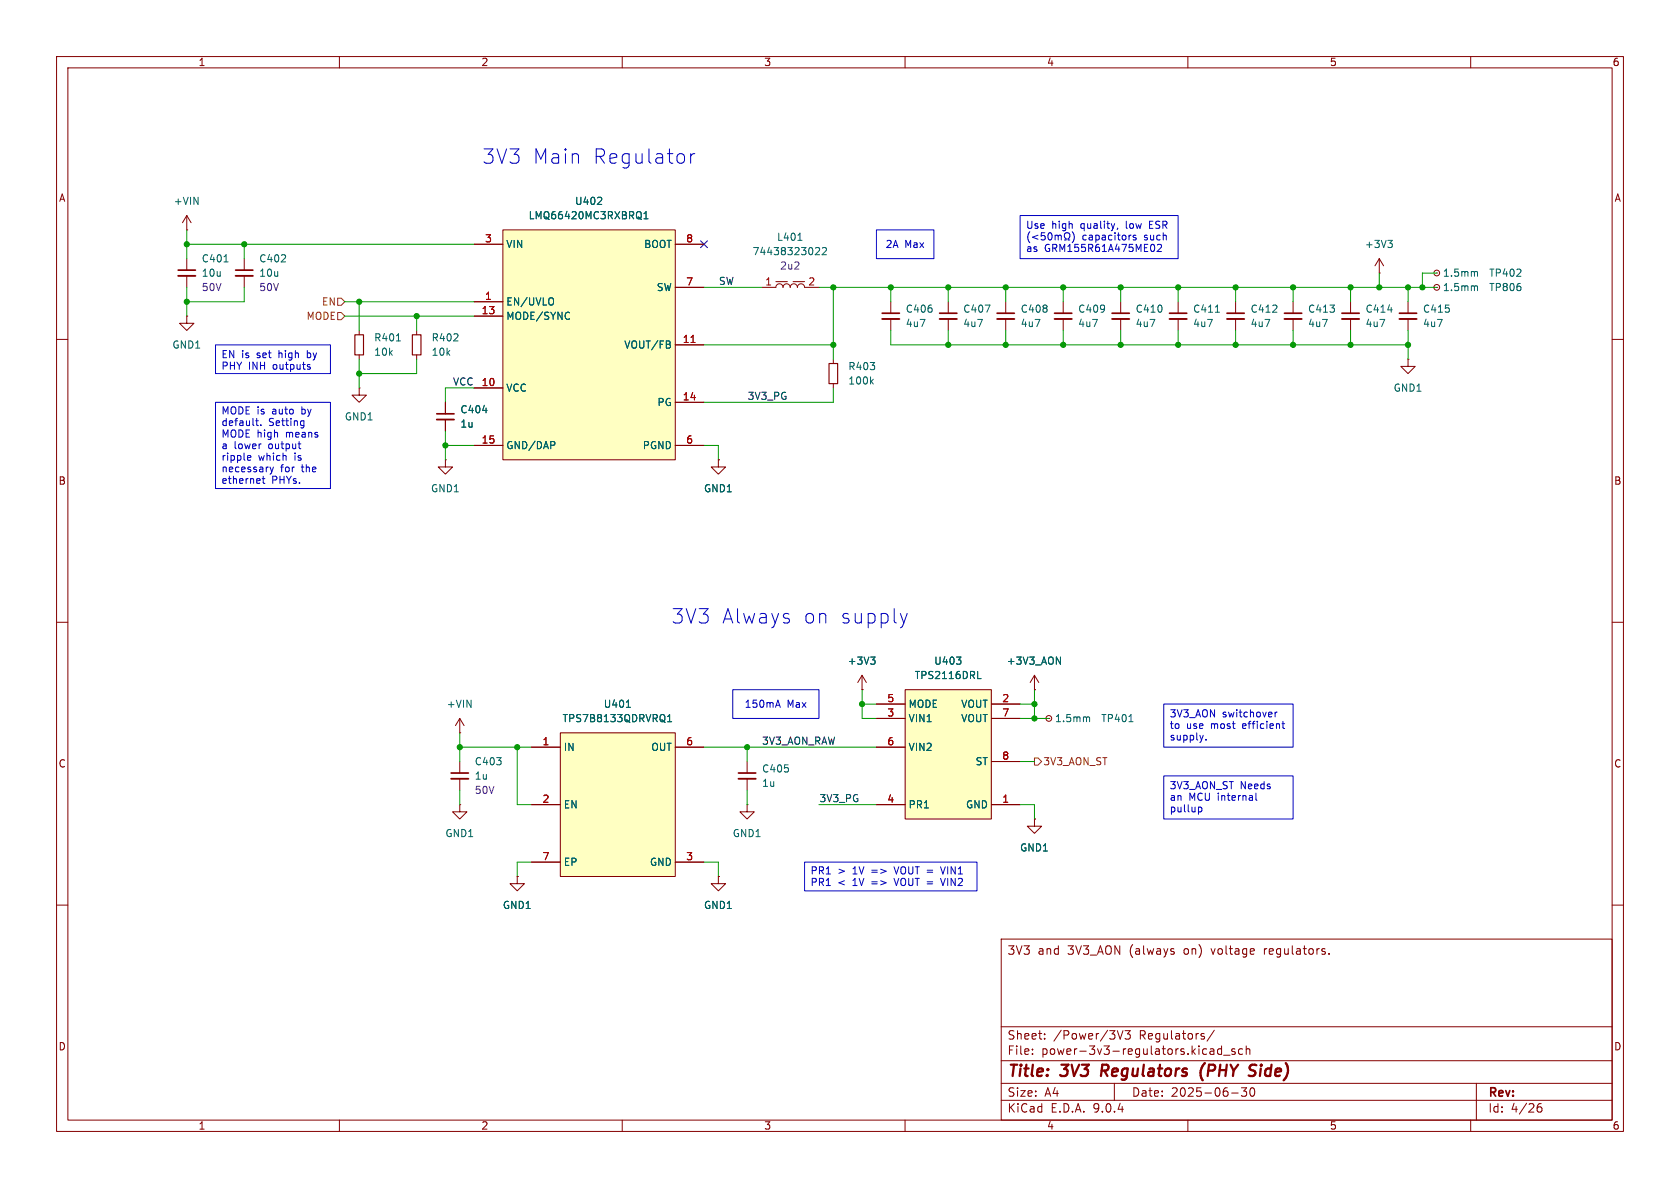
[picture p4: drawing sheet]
<svg xmlns="http://www.w3.org/2000/svg" width="297mm" height="210mm" viewBox="0 0 297 210" stroke-linecap="round" stroke-linejoin="round" font-family="sans-serif">
<g fill="none" stroke="#840000" stroke-width=".18">
<path d="M10 10h277v190h-277zM12 12h273v186h-273zM60 10v2M110 10v2M160 10v2M210 10v2M260 10v2M10 60h2M78.7 71.1v2.1M78.7 74.2v2M285 60h2M78.7 81.3v1.3h1.3l-1.3 1.2-1.2-1.2h1.2"/>
<path d="M78.7 81.3h.1M10 110h2M285 110h2M182.9 144.8v1.3h1.2l-1.2 1.2-1.3-1.2h1.3M182.9 144.8h.1M10 160h2M177 166h108v32h-108zM207.5 168.3v.3M235 168.6v.1M285 160h2M60 198v2M110 198v2"/>
<path d="M160 198v2M177 194.5h108M177 191.5h108M177 187.5h108M177 181.5h108M182.5 186.3v.1M182.5 185.5v.1M184.7 183.6v.1M184.7 182.8v.1M197 191.5v3M197.5 182.2l.5 1.5 .5-1.5M198.9 182.2h.9l-.5 .6 .4 .1v.7l-.2 .1h-.4l-.2-.1"/>
<path d="M210 198v2M212.9 183.3v.3M214.1 185.4h.3l.2 .2v.8M214.6 186.3l-.5 .1M214.6 185.8h-.5M214.7 182.1l-1.3 2M216 185.5l-.5-.1-.3 .3v.4l.2 .2h.6M216 184.9v1.5M216.3 186.5h1.2M217.7 193.2h1.2M218.3 185.5l-.3-.1-.3 .2 .1 .2 .5 .2v.3h-.6M219.7 185.5l-.5-.1-.2 .3v.4l.1 .2h.6"/>
<path d="M220.3 185.5l.2-.1 .4 .1 .1 .9M220.3 184.9v1.5M220.4 192.3l-.5 .6 .4 .1v.7l-.2 .1h-.4l-.2-.1M221.1 192.4a.81 .81 0 0 0 .4 1.4l.2-.1 .1-.5-.1-.8M260 198v2M261 191.5v6.5M271.7 196l.3-.3h.5l.1 .3v.3l-.3 .3-.4-.1-.2-.2M272.5 195.1a.59 .59 0 0 0-.8 .6"/>
</g>
<path d="M194.9 188.2l-.3 2M213 187.9a2.35 2.35 0 0 0-.4 3.1M221.8 189.4a.44 .44 0 0 1 0 .6M221.8 188.2l.3 .1" fill="none" stroke="#840000" stroke-width=".4"/>
<path d="M77.2 73.2h3.1" fill="none" stroke="#840000" stroke-width=".3"/>
<path d="M77.2 74.2h3.1" fill="none" stroke="#840000" stroke-width=".33"/>
<path d="M85.3 72.6h.8" fill="none" stroke="#006464" stroke-width=".18"/>
<path d="M88.9 40.6h30.5v40.7h-30.5z" fill="#ffffc2"/>
<g fill="none" stroke="#840000" stroke-width=".18">
<path d="M33 38.1v2.5M33 38.1l-.7 1.3M33 38.1l.8 1.3M33 55.9v1.3h1.3l-1.3 1.2-1.3-1.2h1.3M33 55.9h.1M33 40.6h.1M33 45.7v2.1M33 48.8v2M43.2 45.7v2.1M43.2 48.8v2M73.7 58.4v.8M83.8 43.2h5.1"/>
<path d="M83.8 53.3h5.1M83.8 55.9h5.1M88.9 40.6h30.5v40.7h-30.5zM119.4 43.2h5.1M119.4 50.8h5.1M134.6 50.8h2.6a.64 .64 0 0 1 .6-.6 .64 .64 0 0 1 .6 .6 .64 .64 0 0 1 .7-.6 .64 .64 0 0 1 .6 .6 .64 .64 0 0 1 .6-.6 .64 .64 0 0 1 .7 .6 .64 .64 0 0 1 .6-.6 .64 .64 0 0 1 .6 .6h2.6M137.2 49.8h2M140.2 49.8h2M157.5 53.3v2.1M157.5 56.4v2M167.6 53.3v2.1M167.6 56.4v2"/>
<path d="M177.8 53.3v2.1M177.8 56.4v2M188 53.3v2.1M188 56.4v2M198.1 53.3v2.1M198.1 56.4v2M208.3 53.3v2.1M208.3 56.4v2M218.4 53.3v2.1M218.4 56.4v2M248.9 53.3v2.1M248.9 56.4v2"/>
<path d="M63.5 68.6v1.3h1.3l-1.3 1.2-1.3-1.2h1.3M63.5 68.6h.1M73.7 62.7v.8M83.8 68.6h5.1M83.8 78.7h5.1M119.4 78.7h5.1M119.4 61h5.1M119.4 71.1h5.1M248.9 63.5v1.3h1.3l-1.3 1.2-1.3-1.2h1.3M248.9 63.5h.1M127 81.3v1.3h1.3l-1.3 1.2-1.3-1.2h1.3M127 81.3h.1"/>
<path d="M132.1 134.6v2.1M132.1 137.7v2M185.4 127h.1M132.1 142.2v1.3h1.2l-1.2 1.3-1.3-1.3h1.3M132.1 142.2h.1"/>
<circle cx="185.4" cy="127" r=".51"/>
</g>
<g fill="none" stroke="#006464" stroke-width=".18">
<path d="M105.6 36.1h.8M106.3 35v.4M113.3 38.7l.1 .1M113.8 38.7h.8M113.8 37.8l.4-.4v1.3M39.6 46.3h.7M97.7 52.7a.9 .9 0 0 1 0 1.2M100.6 55.3h.1M100.7 56.3l-.1 .1M141.1 42.5h.7M144.2 43.8h.5l.2 .3-.8 .9h.8M145.4 43.9l.5-.1 .2 .3-.8 .9h.8"/>
<path d="M174.2 53.9h.8l-.5 1.3M214.9 55.2h.7M98 78.1l.1 .2-.1 .4M118.5 61v.4M192.3 126.7l.3 .2v.7M199.6 127.6h.7"/>
</g>
<path d="M122.2 60.5h.7" fill="none" stroke="#a90000" stroke-width=".18"/>
<path d="M31.5 47.8h3M41.7 47.8h3M156 55.4h3M166.1 55.4h3.1M176.3 55.4h3M186.4 55.4h3.1M196.6 55.4h3M206.8 55.4h3M216.9 55.4h3.1M247.4 55.4h3M130.6 136.7h3" fill="none" stroke="#840000" stroke-width=".3"/>
<path d="M31.5 48.8h3M41.7 48.8h3M156 56.4h3M166.1 56.4h3.1M176.3 56.4h3M186.4 56.4h3.1M196.6 56.4h3M206.8 56.4h3M216.9 56.4h3.1M247.4 56.4h3M130.6 137.7h3" fill="none" stroke="#840000" stroke-width=".33"/>
<path d="M72.9 59.2h1.5v3.5h-1.5z" fill="none" stroke="#840000" stroke-width=".2"/>
<path d="M99.1 129.5h20.3v25.4h-20.3z" fill="#ffffc2"/>
<g fill="none" stroke="#840000" stroke-width=".18">
<path d="M254 48.3h.1M182.9 119.4l-.8 1.3M182.9 119.4l.7 1.3M182.9 119.4v2.5M94 132.1h5.1M99.1 129.5h20.3v25.4h-20.3zM119.4 132.1h5.1M182.9 121.9h.1M94 142.2h5.1M94 152.4h5.1M119.4 152.4h5.1M127 154.9v1.3h1.3l-1.3 1.3-1.3-1.3h1.3"/>
<path d="M127 154.9h.1"/>
<circle cx="254" cy="48.3" r=".51"/>
</g>
<path d="M260.8 48l.4 .2v.6M186.8 116.1l.7 1.3v-1.3M110.7 125h.8M118 127.6h.7M118 126.7l.4-.4v1.3" fill="none" stroke="#006464" stroke-width=".18"/>
<path d="M160 121.9h15.3v22.9h-15.3z" fill="#ffffc2"/>
<g fill="none" stroke="#840000" stroke-width=".18">
<path d="M63.5 58.4v.8M83.8 43.2h5.1M83.8 53.3h5.1M83.8 55.9h5.1M119.4 43.2h5.1M119.4 50.8h5.1M228.6 53.3v2.1M228.6 56.4v2M238.8 53.3v2.1M238.8 56.4v2M243.8 48.3h.1M243.8 45.7l-.7 1.3"/>
<path d="M243.8 45.7l.8 1.3M243.8 45.7v2.6M254 50.8h.1M63.5 62.7v.8M78.7 71.1v2.1M78.7 74.2v2M83.8 68.6h5.1M83.8 78.7h5.1M119.4 78.7h5.1M119.4 61h5.1M119.4 71.1h5.1M147.3 63.5v.8"/>
<path d="M147.3 67.8v.8M127 81.3h.1M152.4 119.4l-.8 1.3M152.4 119.4l.8 1.3M152.4 119.4v2.5M81.3 129.5h.1M81.3 127l-.8 1.3M81.3 127l.7 1.3M81.3 127v2.5M81.3 134.6v2.1M81.3 137.7v2M94 132.1h5.1"/>
<path d="M119.4 132.1h5.1M152.4 121.9h.1M154.9 127h5.1M154.9 124.5h5.1M154.9 132.1h5.1M160 121.9h15.3v22.9h-15.3zM175.3 127h5M175.3 124.5h5M175.3 134.6h5M182.9 121.9h.1M81.3 142.2v1.3h1.2l-1.2 1.3-1.3-1.3h1.3M81.3 142.2h.1"/>
<path d="M91.4 154.9v1.3h1.3l-1.3 1.3-1.2-1.3h1.2M91.4 154.9h.1M94 142.2h5.1M94 152.4h5.1M119.4 152.4h5.1M127 154.9h.1M154.9 142.2h5.1M175.3 142.2h5M182.9 144.8h.1"/>
<circle cx="254" cy="50.8" r=".51"/>
</g>
<g fill="none" stroke="#006464" stroke-width=".18">
<path d="M105.6 36.1h.8M106.3 35v.4M113.3 38.7l.1 .1M113.8 38.7h.8M113.8 37.8l.4-.4v1.3M97.7 52.7a.9 .9 0 0 1 0 1.2M100.6 55.3h.1M100.7 56.3l-.1 .1M245.3 54.8h.8M245.4 42.5h.7l-.4 .5M245.9 43l.2 .2v.3l-.2 .3M260.8 50.5l.4 .2v.7"/>
<path d="M70.1 60.3h.7M85.3 72.6h.8M98 78.1l.1 .2-.1 .4M118.5 61v.4M154 67.4l.4 .5M154.4 67l-.5 .5M153.9 116.1h.8l-.4 .5M154.5 116.6l.2 .3v.3l-.2 .2M169.1 116.1h.8l-.4 .5M169.8 116.8v.5M172.8 120h.6M186.8 116.1l.7 1.3v-1.3"/>
<path d="M110.7 125h.8M118 127.6h.7M118 126.7l.4-.4v1.3"/>
</g>
<path d="M62.7 59.2h1.6v3.5h-1.6zM146.6 64.3h1.5v3.5h-1.5z" fill="none" stroke="#840000" stroke-width=".2"/>
<path d="M227.1 55.4h3M237.2 55.4h3.1M79.8 136.7h3" fill="none" stroke="#840000" stroke-width=".3"/>
<path d="M227.1 56.4h3M237.2 56.4h3.1M79.8 137.7h3" fill="none" stroke="#840000" stroke-width=".33"/>
<path d="M59.7 52.7h.6l.7 .6-.7 .7h-.6zM59.7 55.2h.6l.7 .7-.7 .6h-.6zM182.9 134h.6l.6 .6-.6 .7h-.6z" fill="none" stroke="#725600" stroke-width=".18"/>
<g fill="none" stroke="#009600" stroke-width=".18">
<path d="M33 43.2h50.8M33 40.6v5.1M33 50.8v5.1M43.2 50.8v2.5h-10.2M43.2 43.2v2.5M61 55.9h22.8M61 53.3h22.8M63.5 53.3v5.1M73.7 55.9v2.5M124.5 50.8h10.1M144.8 50.8h109.2M147.3 50.8v12.7"/>
<path d="M157.5 58.4v2.6h91.4M157.5 50.8v2.5M167.6 50.8v2.5M167.6 58.4v2.6M177.8 50.8v2.5M177.8 58.4v2.6M188 50.8v2.5M188 58.4v2.6M198.1 50.8v2.5M198.1 58.4v2.6M208.3 50.8v2.5M208.3 58.4v2.6"/>
<path d="M218.4 50.8v2.5M218.4 58.4v2.6M228.6 50.8v2.5M228.6 58.4v2.6M238.8 50.8v2.5M238.8 58.4v2.6M243.8 48.3v2.5M248.9 50.8v2.5M248.9 58.4v5.1M254 48.3h-2.5v2.5M63.5 63.5v5.1M73.7 63.5v2.5h-10.2"/>
<path d="M78.7 78.7h5.1M78.7 76.2v5.1M83.8 68.6h-5.1v2.5M124.5 61h22.8M124.5 78.7h2.5v2.6M147.3 68.6v2.5h-22.8M81.3 132.1h12.7M81.3 129.5v5.1M81.3 139.7v2.5M91.4 132.1v10.1h2.6M124.5 132.1h30.4M132.1 132.1v2.5"/>
<path d="M132.1 139.7v2.5M152.4 121.9v5.1h2.5M152.4 124.5h2.5M180.3 127h5.1M180.3 124.5h2.6M180.3 134.6h2.6M182.9 121.9v5.1M94 152.4h-2.6v2.5M124.5 152.4h2.5v2.5M144.8 142.2h10.1M180.3 142.2h2.6v2.6"/>
</g>
<path d="M123.9 42.6l1.2 1.2M125.1 42.6l-1.2 1.2" fill="none" stroke="#000084" stroke-width=".18"/>
<g fill="none" stroke="#0000c2" stroke-width=".18">
<path d="M122.1 27.2v1.7M122.8 27.2a.65 .65 0 0 0-.7 .4M180.3 38.1h28v7.6h-28zM154.9 40.6h10.2v5.1h-10.2zM181.8 41.3a1.48 1.48 0 0 0 .3 1.6M183.5 41.6l-1 .3 1 .4M184.1 41.1v.7l.1-.2 .5 .1 .1 .5-.3 .2-.4-.1M185.4 41.2a.75 .75 0 0 0 .3 1.2l.2-.2 .1-.6M186.5 41.6v.8M187.1 41.8v.6M187.6 41.8v.6M188.2 41.5v.5l.3 .2v.2h-.3"/>
<path d="M189.1 41.5v.5l-.3 .2v.2h.3M189.7 41.2a1.47 1.47 0 0 1-.1 1.7M197.6 40.3l-.1 .3M199.8 41.6h.2M200.8 41.6h-.3l-.2 .2 .1 .1 .4 .2v.3h-.5M205.3 43.4v.3l-.7 .8h.7M38.1 71.1h20.3v15.3h-20.3zM38.1 61h20.3v5h-20.3zM45.2 74.4h.5M45.4 74v1l.3 .2M46.1 75.1v.1M52.7 78.5h.5"/>
<path d="M52.9 79.3h.3M53.7 75.2h-.3M53.7 74.4v1l-.2 .3M54.7 64.9l.2 .1-.2 .3M43.8 81.3h.5M43.8 80.6l.4-.1 .2 .3-.7 .1M46.5 84.2v1.1l.3 .2M47.7 82.6l.3 .8M48 83.4l-.3 .4M48.3 82.6l-.3 .8M160.4 108.4l-.6 1.7M129.5 121.9h15.3v5.1h-15.3z"/>
<path d="M137.2 124.7h.6M137.5 123.8l.4 1.2M205.7 137.2h22.9v7.6h-22.9zM205.7 124.5h22.9v7.6h-22.9zM213.2 130.7v.1M225.4 125.9v.8M225.8 125.9l-.4 .2M226.6 127.9h.5M226.8 127.5v1.1l.3 .2M142.2 152.4h30.5v5.1h-30.5zM158 153.2l.5 1.3M158 155.3l.5 1.2"/>
<path d="M166.3 153.2l.4 1.3M166.3 155.3l.4 1.2M211.9 142.7h.3l.3 .2-.1 .6h-.5M222 140.2v1.1l.2 .2"/>
</g>
<path d="M122.2 60.5h.7" fill="none" stroke="#a90000" stroke-width=".18"/>
<g fill="#009600" stroke="#009600" stroke-width=".18">
<circle cx="188" cy="50.8" r=".46"/>
<circle cx="198.1" cy="50.8" r=".46"/>
<circle cx="208.3" cy="50.8" r=".46"/>
<circle cx="208.3" cy="61" r=".46"/>
<circle cx="218.4" cy="50.8" r=".46"/>
<circle cx="218.4" cy="61" r=".46"/>
<circle cx="188" cy="61" r=".46"/>
<circle cx="198.1" cy="61" r=".46"/>
<circle cx="147.3" cy="50.8" r=".46"/>
<circle cx="147.3" cy="61" r=".46"/>
<circle cx="157.5" cy="50.8" r=".46"/>
<circle cx="177.8" cy="61" r=".46"/>
<circle cx="177.8" cy="50.8" r=".46"/>
<circle cx="167.6" cy="50.8" r=".46"/>
<circle cx="167.6" cy="61" r=".46"/>
<circle cx="91.4" cy="132.1" r=".46"/>
<circle cx="81.3" cy="132.1" r=".46"/>
<circle cx="182.9" cy="124.5" r=".46"/>
<circle cx="182.9" cy="127" r=".46"/>
<circle cx="152.4" cy="124.5" r=".46"/>
<circle cx="132.1" cy="132.1" r=".46"/>
<circle cx="63.5" cy="66" r=".46"/>
<circle cx="33" cy="43.2" r=".46"/>
<circle cx="43.2" cy="43.2" r=".46"/>
<circle cx="73.7" cy="55.9" r=".46"/>
<circle cx="33" cy="53.3" r=".46"/>
<circle cx="78.7" cy="78.7" r=".46"/>
<circle cx="63.5" cy="53.3" r=".46"/>
<circle cx="238.8" cy="50.8" r=".46"/>
<circle cx="243.8" cy="50.8" r=".46"/>
<circle cx="251.5" cy="50.8" r=".46"/>
<circle cx="248.9" cy="61" r=".46"/>
<circle cx="238.8" cy="61" r=".46"/>
<circle cx="248.9" cy="50.8" r=".46"/>
<circle cx="228.6" cy="61" r=".46"/>
<circle cx="228.6" cy="50.8" r=".46"/>
</g>
<g font-size="3.5" fill="#0000c2">
<text x="85.2" y="29.2">3V3</text>
<text x="94.1" y="29.2">Main</text>
<text x="104.7" y="29.2">Regulator</text>
<text x="118.7" y="110.5">3V3</text>
<text x="127.6" y="110.5">Always</text>
<text x="141.9" y="110.5">on</text>
<text x="148.4" y="110.5">supply</text>
</g>
<g font-size="2.8" fill="#840000">
<text x="178" y="190.9">Title:</text>
<text x="187.7" y="190.9">3V3</text>
<text x="195.5" y="190.9">Regulators</text>
<text x="213.8" y="190.9">(PHY</text>
<text x="223.3" y="190.9">Side)</text>
</g>
<g font-size="2.1" fill="#840000">
<text x="178" y="169">3V3</text>
<text x="183.4" y="169">and</text>
<text x="188.8" y="169">3V3_AON</text>
<text x="199.8" y="169">(always</text>
<text x="209.6" y="169">on)</text>
<text x="214.6" y="169">voltage</text>
<text x="224" y="169">regulators.</text>
<text x="178" y="184">Sheet:</text>
<text x="186.2" y="184">/Power/3V3</text>
<text x="201.5" y="184">Regulators/</text>
<text x="178" y="186.7">File:</text>
<text x="184.1" y="186.7">power-3v3-regulators.kicad_sch</text>
<text x="178" y="196.9">KiCad</text>
<text x="178" y="194.1">Size:</text>
<text x="184.7" y="194.1">A4</text>
<text x="185.7" y="196.9">E.D.A.</text>
<text x="193.3" y="196.9">9.0.4</text>
<text x="200" y="194.1">Date:</text>
<text x="207" y="194.1">2025-06-30</text>
<text x="263" y="194.3">Rev:</text>
<text x="263" y="196.9">Id:</text>
<text x="267.1" y="196.9">4/26</text>
</g>
<g font-size="1.8" fill="#840000">
<text x="35" y="11.9">1</text>
<text x="85" y="11.9">2</text>
<text x="135" y="11.9">3</text>
<text x="185" y="11.9">4</text>
<text x="235" y="11.9">5</text>
<text x="285" y="11.9">6</text>
<text x="10.3" y="35.9">A</text>
<text x="285.3" y="35.9">A</text>
<text x="10.3" y="85.9">B</text>
<text x="285.3" y="85.9">B</text>
<text x="10.3" y="135.9">C</text>
<text x="285.3" y="135.9">C</text>
<text x="10.3" y="185.9">D</text>
<text x="285.3" y="185.9">D</text>
<text x="35" y="199.9">1</text>
<text x="85" y="199.9">2</text>
<text x="135" y="199.9">3</text>
<text x="185" y="199.9">4</text>
<text x="235" y="199.9">5</text>
<text x="285" y="199.9">6</text>
</g>
<g font-size="1.8" fill="#006464">
<text x="30.6" y="36.4">+VIN</text>
<text x="93.4" y="39">LMQ66420MC3RXBRQ1</text>
<text x="101.6" y="36.4">U402</text>
<text x="35.6" y="46.6">C401</text>
<text x="45.7" y="46.6">C402</text>
<text x="89.4" y="44">VIN</text>
<text x="113.8" y="44">BOOT</text>
<text x="132.9" y="45.3">74438323022</text>
<text x="137.3" y="42.8">L401</text>
<text x="241.2" y="44">+3V3</text>
<text x="35.6" y="49.1">10u</text>
<text x="45.7" y="49.1">10u</text>
<text x="116" y="51.7">SW</text>
<text x="255" y="49.1">1.5mm</text>
<text x="255" y="51.7">1.5mm</text>
<text x="263.2" y="49.1">TP402</text>
<text x="263.2" y="51.7">TP806</text>
<text x="89.4" y="54.2">EN/UVLO</text>
<text x="89.4" y="56.7">MODE/SYNC</text>
<text x="160" y="55.5">C406</text>
<text x="160" y="58">4u7</text>
<text x="170.2" y="55.5">C407</text>
<text x="170.2" y="58">4u7</text>
<text x="180.3" y="55.5">C408</text>
<text x="180.3" y="58">4u7</text>
<text x="190.5" y="55.5">C409</text>
<text x="190.5" y="58">4u7</text>
<text x="200.7" y="55.5">C410</text>
<text x="200.7" y="58">4u7</text>
<text x="210.8" y="55.5">C411</text>
<text x="210.8" y="58">4u7</text>
<text x="221" y="55.5">C412</text>
<text x="221" y="58">4u7</text>
<text x="231.1" y="55.5">C413</text>
<text x="231.1" y="58">4u7</text>
<text x="241.3" y="55.5">C414</text>
<text x="241.3" y="58">4u7</text>
<text x="251.5" y="55.5">C415</text>
<text x="251.5" y="58">4u7</text>
<text x="30.4" y="61.8">GND1</text>
<text x="66" y="60.6">R401</text>
<text x="66" y="63.1">10k</text>
<text x="76.2" y="60.6">R402</text>
<text x="76.2" y="63.1">10k</text>
<text x="110.3" y="61.8">VOUT/FB</text>
<text x="149.9" y="65.6">R403</text>
<text x="89.4" y="69.4">VCC</text>
<text x="116.1" y="72">PG</text>
<text x="149.9" y="68.2">100k</text>
<text x="246.3" y="69.4">GND1</text>
<text x="60.9" y="74.5">GND1</text>
<text x="81.3" y="73.3">C404</text>
<text x="81.3" y="75.8">1u</text>
<text x="89.4" y="79.6">GND/DAP</text>
<text x="113.5" y="79.6">PGND</text>
<text x="76.1" y="87.2">GND1</text>
<text x="124.4" y="87.2">GND1</text>
<text x="149.8" y="117.7">+3V3</text>
<text x="165.1" y="117.7">U403</text>
<text x="177.9" y="117.7">+3V3_AON</text>
<text x="78.9" y="125.3">+VIN</text>
<text x="106.6" y="125.3">U401</text>
<text x="160.5" y="125.3">MODE</text>
<text x="161.6" y="120.2">TPS2116DRL</text>
<text x="169.8" y="125.3">VOUT</text>
<text x="99.4" y="127.9">TPS7B8133QDRVRQ1</text>
<text x="160.5" y="127.9">VIN1</text>
<text x="169.8" y="127.9">VOUT</text>
<text x="186.4" y="127.9">1.5mm</text>
<text x="194.6" y="127.9">TP401</text>
<text x="83.8" y="135.5">C403</text>
<text x="99.6" y="132.9">IN</text>
<text x="115" y="132.9">OUT</text>
<text x="134.6" y="136.8">C405</text>
<text x="160.5" y="132.9">VIN2</text>
<text x="172.4" y="135.5">ST</text>
<text x="83.8" y="138">1u</text>
<text x="99.6" y="143.1">EN</text>
<text x="134.6" y="139.3">1u</text>
<text x="160.5" y="143.1">PR1</text>
<text x="170.7" y="143.1">GND</text>
<text x="78.6" y="148.2">GND1</text>
<text x="129.4" y="148.2">GND1</text>
<text x="99.6" y="153.3">EP</text>
<text x="114.8" y="153.3">GND</text>
<text x="180.2" y="150.7">GND1</text>
<text x="88.8" y="160.9">GND1</text>
<text x="124.4" y="160.9">GND1</text>
</g>
<g font-size="1.8" fill="#0000c2">
<text x="181.3" y="40.8">Use</text>
<text x="185.9" y="40.8">high</text>
<text x="191.1" y="40.8">quality,</text>
<text x="199.3" y="40.8">low</text>
<text x="203.6" y="40.8">ESR</text>
<text x="156.5" y="44">2A</text>
<text x="159.9" y="44">Max</text>
<text x="181.3" y="44.9">as</text>
<text x="184.6" y="44.9">GRM155R61A475ME02</text>
<text x="191.3" y="42.8">capacitors</text>
<text x="202.4" y="42.8">such</text>
<text x="39.1" y="63.6">EN is</text>
<text x="39.1" y="65.7">PHY INH</text>
<text x="45.5" y="63.6">set</text>
<text x="48.3" y="65.7">outputs</text>
<text x="49.5" y="63.6">high</text>
<text x="54.7" y="63.6">by</text>
<text x="39.1" y="73.5">MODE is</text>
<text x="39.1" y="75.5">default.</text>
<text x="39.1" y="77.6">MODE high</text>
<text x="47.5" y="75.5">Setting</text>
<text x="48.2" y="73.5">auto</text>
<text x="50.6" y="77.6">means</text>
<text x="53.6" y="73.5">by</text>
<text x="39.1" y="79.6">a</text>
<text x="39.1" y="81.6">ripple</text>
<text x="39.1" y="83.7">necessary</text>
<text x="41.4" y="79.6">lower</text>
<text x="45.7" y="81.6">which</text>
<text x="47.6" y="79.6">output</text>
<text x="49.6" y="83.7">for</text>
<text x="52.2" y="81.6">is</text>
<text x="53.4" y="83.7">the</text>
<text x="39.1" y="85.7">ethernet</text>
<text x="48" y="85.7">PHYs.</text>
<text x="131.6" y="125.3">150mA</text>
<text x="139.1" y="125.3">Max</text>
<text x="206.7" y="127.1">3V3_AON</text>
<text x="206.7" y="129.2">to</text>
<text x="206.7" y="131.2">supply.</text>
<text x="209.7" y="129.2">use</text>
<text x="214.2" y="129.2">most</text>
<text x="216.1" y="127.1">switchover</text>
<text x="219.9" y="129.2">efficient</text>
<text x="206.7" y="139.8">3V3_AON_ST</text>
<text x="206.7" y="141.9">an</text>
<text x="206.7" y="143.9">pullup</text>
<text x="210.2" y="141.9">MCU internal</text>
<text x="219.2" y="139.8">Needs</text>
<text x="143.2" y="154.8">PR1</text>
<text x="148.1" y="154.8">&gt;</text>
<text x="150.9" y="154.8">1V</text>
<text x="154.3" y="154.8">=&gt;</text>
<text x="158.6" y="154.8">VOUT =</text>
<text x="167.3" y="154.8">VIN1</text>
<text x="143.2" y="156.8">PR1</text>
<text x="148.1" y="156.8">&lt;</text>
<text x="150.9" y="156.8">1V</text>
<text x="154.3" y="156.8">=&gt;</text>
<text x="158.6" y="156.8">VOUT =</text>
<text x="167.3" y="156.8">VIN2</text>
</g>
<g font-size="1.8" fill="#a90000">
<text x="85.7" y="42.9">3</text>
<text x="121.2" y="42.9">8</text>
<text x="85.7" y="53.1">1</text>
<text x="121.2" y="50.5">7</text>
<text x="135.2" y="50.5">1</text>
<text x="142.8" y="50.5">2</text>
<text x="85" y="55.6">13</text>
<text x="120.6" y="60.7">11</text>
<text x="85" y="68.3">10</text>
<text x="120.6" y="70.9">14</text>
<text x="85" y="78.5">15</text>
<text x="121.2" y="78.5">6</text>
<text x="156.8" y="124.2">5</text>
<text x="177.1" y="124.2">2</text>
<text x="95.8" y="131.8">1</text>
<text x="121.2" y="131.8">6</text>
<text x="156.8" y="126.7">3</text>
<text x="156.8" y="131.8">6</text>
<text x="177.1" y="126.7">7</text>
<text x="177.1" y="134.4">8</text>
<text x="95.8" y="142">2</text>
<text x="156.8" y="142">4</text>
<text x="177.1" y="142">1</text>
<text x="95.8" y="152.1">7</text>
<text x="121.2" y="152.1">3</text>
</g>
<g font-size="1.8" fill="#840084">
<text x="137.8" y="47.9">2u2</text>
<text x="35.6" y="51.7">50V</text>
<text x="45.7" y="51.7">50V</text>
<text x="83.8" y="140.6">50V</text>
</g>
<g font-size="1.8" fill="#0f0f0f">
<text x="127" y="50.5">SW</text>
<text x="80" y="68.2">VCC</text>
<text x="132.1" y="70.8">3V3_PG</text>
<text x="134.6" y="131.7">3V3_AON_RAW</text>
<text x="144.8" y="141.9">3V3_PG</text>
</g>
<g font-size="1.8" fill="#725600">
<text x="54.1" y="56.7">MODE</text>
<text x="56.8" y="54.2">EN</text>
<text x="184.3" y="135.5">3V3_AON_ST</text>
</g>
</svg>
